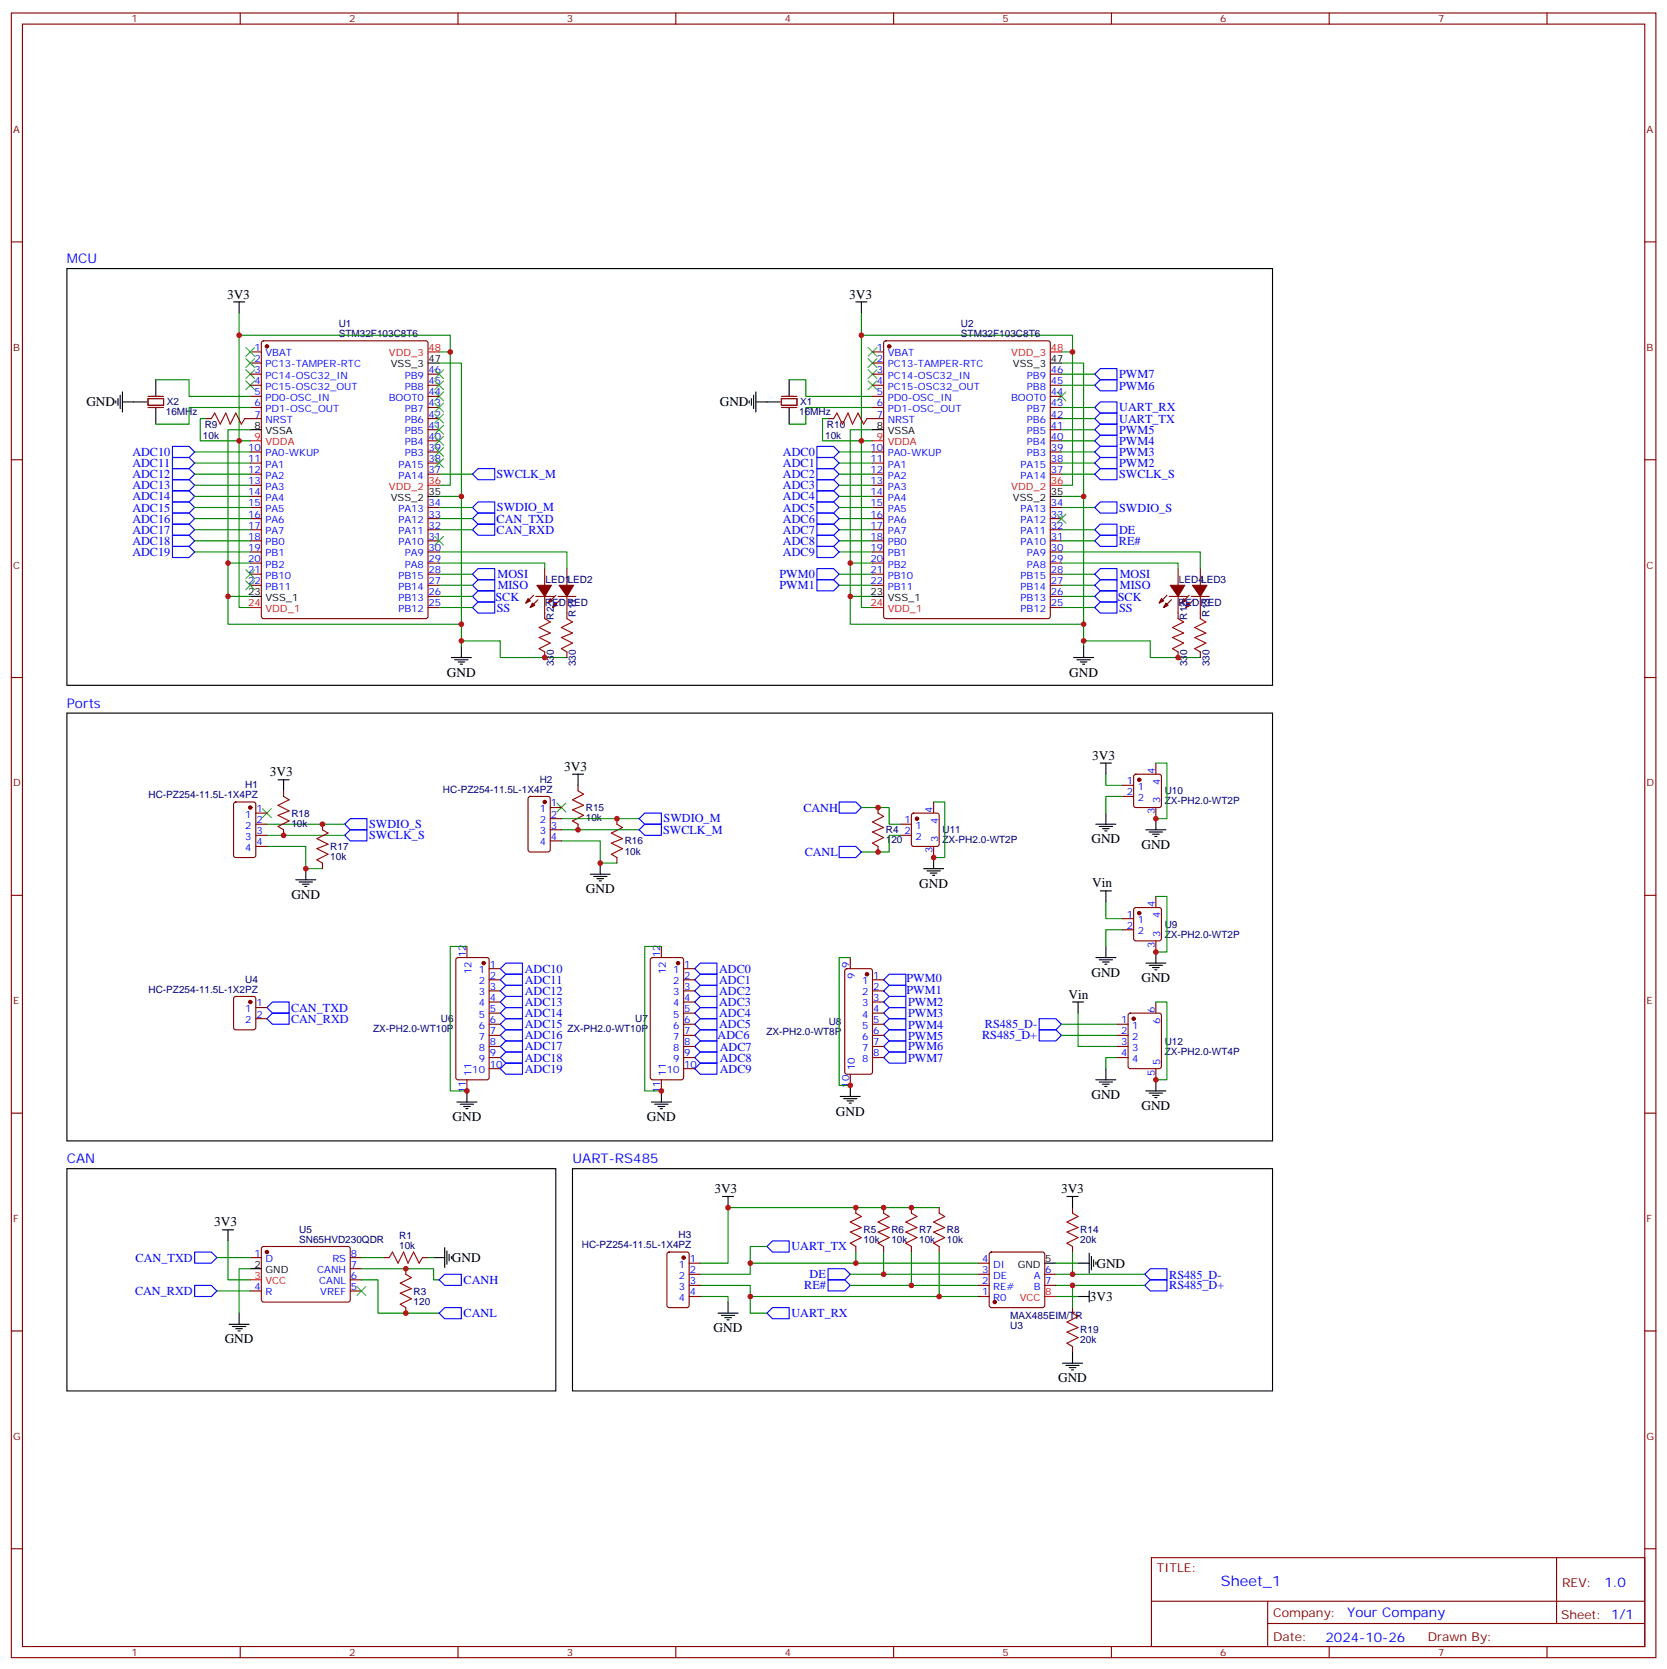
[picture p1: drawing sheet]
<svg xmlns="http://www.w3.org/2000/svg" width="529mm" height="530mm" viewBox="0 0 529 530" stroke-linecap="round" stroke-linejoin="round" font-family="sans-serif">
<g fill="none" stroke="#870000" stroke-width=".35">
<path d="M3.6 4.1h522.1v522.1h-522.1zM7.1 7.7h515.1v515h-515.1zM76.3 4.1v3.6M145.4 4.1v3.6M214.6 4.1v3.6M283.7 4.1v3.6M352.8 4.1v3.6M422 4.1v3.6M491.1 4.1v3.6M3.6 76.8h3.5M522.2 76.8h3.5M79.4 111.7h3.6"/>
<path d="M79.4 115.3h3.6M79.4 118.8h3.6M83.2 108.4l.5-.2h51.5l.6 .4 .1 87.1-.5 .6-51.7 .1-.7-.5v-87zM135.9 118.8h3.5M277 111.7h3.5M277 115.3h3.5M277 118.8h3.5M280.8 108.4l.4-.2h51.5l.7 .4v87.1l-.4 .6-51.8 .1-.6-.5-.1-87zM333.4 118.8h3.6M65.3 132.9h1.8M77.7 132.9h5.3M79.4 122.3h3.6"/>
<path d="M79.4 125.8h3.6M79.4 129.4h3.6M135.9 122.3h3.5M135.9 125.8h3.5M135.9 129.4h3.5M135.9 132.9h3.5M135.9 139.9h3.5M135.9 136.4h3.5M262.9 132.9h1.8M275.2 132.9h5.3M277 122.3h3.5M277 125.8h3.5"/>
<path d="M277 129.4h3.5M333.4 122.3h3.6M333.4 125.8h3.6M333.4 129.4h3.6M333.4 132.9h3.6M333.4 139.9h3.6M333.4 136.4h3.6M3.6 145.9h3.5M79.4 143.5h3.6M79.4 147h3.6M79.4 150.5h3.6M79.4 154.1h3.6"/>
<path d="M79.4 157.6h3.6M135.9 143.5h3.5M135.9 147h3.5M135.9 150.5h3.5M277 143.5h3.5M277 147h3.5M277 150.5h3.5M277 154.1h3.5M277 157.6h3.5M333.4 143.5h3.6M333.4 147h3.6M333.4 150.5h3.6"/>
<path d="M522.2 145.9h3.5M79.4 161.1h3.6M79.4 164.6h3.6M79.4 168.2h3.6M79.4 171.7h3.6M79.4 175.2h3.6M79.4 178.8h3.6M135.9 161.1h3.5M135.9 164.6h3.5M135.9 168.2h3.5M135.9 171.7h3.5M135.9 175.2h3.5"/>
<path d="M135.9 178.8h3.5M277 161.1h3.5M277 164.6h3.5M277 168.2h3.5M277 171.7h3.5M277 175.2h3.5M277 178.8h3.5M333.4 161.1h3.6M333.4 164.6h3.6M333.4 168.2h3.6M333.4 171.7h3.6M333.4 175.2h3.6"/>
<path d="M333.4 178.8h3.6M79.4 182.3h3.6M79.4 185.8h3.6M135.9 189.3h3.5M135.9 182.3h3.5M135.9 185.8h3.5M135.9 192.9h3.5M169.4 189l-2.5 2.5M170.1 189.3h5.7M170.8 190.4l-2.5 2.5M172.9 180.5v5.3M172.9 189.3v7.1"/>
<path d="M176.5 189l-2.5 2.5M177.2 189.3h5.6M177.9 190.4l-2.5 2.5M180 180.5v5.3M180 189.3v7.1M277 182.3h3.5M277 185.8h3.5M333.4 189.3h3.6M333.4 182.3h3.6M333.4 185.8h3.6M333.4 192.9h3.6M370.5 189l-2.5 2.5"/>
<path d="M371.2 189.3h5.6M371.9 190.4l-2.5 2.5M374 180.5v5.3M374 189.3v7.1M377.5 189l-2.4 2.5M378.2 189.3h5.7M379 190.4l-2.5 2.5M381.1 180.5v5.3M381.1 189.3v7.1M3.6 215.1h3.5M172.9 207v1.7M180 207v1.7"/>
<path d="M374 207v1.7M381.1 207v1.7M522.2 215.1h3.5M74.4 254.8l.5-.2h5.6l.7 .4v16.5l-.5 .7h-5.8l-.7-.4v-16.5zM81.2 258.1h3.5M90 251.1v1.7M167.9 253l.4-.2h5.7l.6 .5 .1 16.5-.5 .6-5.9 .1-.6-.5-.1-16.5zM174.7 256.4h3.5M174.7 259.9h3.5M183.5 249.3v1.8M195.9 259.9v1.8M278.8 256.4v1.7"/>
<path d="M289.6 258.3l.5-.2h7.4l.5 .2 .2 .5v9.2l-.3 .5-.4 .2h-7.4l-.5-.2-.3-.5v-9.2zM296.4 254.6v3.5M356.4 249.3h3.5M356.4 252.8h3.5M360.1 246l.5-.2h7.4l.5 .2 .2 .5v9.2l-.2 .5-.5 .2h-7.4l-.5-.3-.2-.4v-9.2zM367 242.3v3.5M367 256.4v3.5M81.2 261.7h3.5M81.2 265.2h3.5M81.2 268.7h3.5M90 263.4v1.8M102.4 261.7v1.7"/>
<path d="M102.4 274v1.8M174.7 263.4h3.5M174.7 266.9h3.5M183.5 261.7v1.7M195.9 272.2v1.8M278.8 268.7v1.8M285.8 261.7h3.5M285.8 265.2h3.5M296.4 268.7v3.5M3.6 284.2h3.5M356.4 291.6h3.5M356.4 295.2h3.5"/>
<path d="M360.1 288.3l.5-.2h7.4l.5 .2 .2 .5v9.2l-.2 .5-.5 .2h-7.4l-.5-.2-.2-.5v-9.2zM367 284.6v3.5M367 298.7v3.5M522.2 284.2h3.5M74.4 316.5l.5-.2h5.6l.7 .5v9.4l-.5 .7h-5.8l-.7-.4v-9.5zM81.2 319.9h3.5M144.9 304.2l.5-.2h9.2l.6 .4 .1 37.7-.5 .6-9.4 .1-.6-.5-.1-37.6zM148.2 300.5v3.5M155.3 318.1h3.5M155.3 314.6h3.5M155.3 311h3.5M155.3 307.5h3.5"/>
<path d="M206.7 304.2l.5-.2h9.1l.7 .4v37.7l-.4 .6-9.4 .1-.7-.5-.1-37.6zM210 300.5v3.5M217 318.1h3.6M217 314.6h3.6M217 311h3.6M217 307.5h3.6M268.4 307.7l.5-.2h7.4l.6 .4 .1 32.4-.5 .7h-7.6l-.7-.4v-32.4zM269.9 304v3.5M277 318.1h3.5M277 314.6h3.5M277 311h3.5M367 318.1v3.5"/>
<path d="M81.2 323.4h3.5M155.3 335.7h3.5M155.3 332.2h3.5M155.3 328.7h3.5M155.3 325.2h3.5M155.3 321.6h3.5M155.3 339.3h3.5M217 335.7h3.6M217 332.2h3.6M217 328.7h3.6M217 325.2h3.6M217 321.6h3.6"/>
<path d="M217 339.3h3.6M277 335.7h3.5M277 332.2h3.5M277 328.7h3.5M277 325.2h3.5M277 321.6h3.5M354.6 335.7h3.5M354.6 332.2h3.5M354.6 328.7h3.5M354.6 325.2h3.5M358.4 321.8l.4-.2h9.2l.7 .5v16.5l-.4 .6-9.5 .1-.6-.5-.1-16.5zM367 339.3v3.5"/>
<path d="M3.6 353.4h3.5M148.2 342.8v3.5M210 342.8v3.5M269.9 341v3.6M522.2 353.4h3.5M79.4 399.2h3.6M83.2 395.9l.5-.2 27.1 .1 .4 .6-.1 16.5-.6 .4h-27.1l-.4-.7v-16.2zM111.2 399.2h3.5M121.8 399.2h1.7M134.1 399.2h1.8M212 397.7l.4-.2h5.7l.6 .4 .1 16.5-.5 .7h-5.9l-.6-.4-.1-16.5zM271.7 383.4v1.7"/>
<path d="M271.7 395.7v1.8M280.5 383.4v1.7M280.5 395.7v1.8M289.3 383.4v1.7M289.3 395.7v1.8M298.2 383.4v1.7M298.2 395.7v1.8M314.3 397.7l.4-.2h16.3l.5 .2 .2 .5v16.2l-.3 .5-.4 .2h-16.3l-.5-.2-.2-.5v-16.2zM340.5 383.4v1.7M340.5 395.7v1.8M79.4 409.8h3.6M111.2 409.8h3.5"/>
<path d="M111.2 406.3h3.5M111.2 402.8h3.5M128.8 402.8v1.7M128.8 415.1v1.8M218.8 408.1h3.5M218.8 404.5h3.5M218.8 401h3.5M218.8 411.6h3.5M310.5 408.1h3.5M310.5 404.5h3.5M310.5 401h3.5M310.5 411.6h3.5"/>
<path d="M331.7 408.1h3.5M331.7 404.5h3.5M340.5 415.1v1.8M3.6 422.5h3.5M340.5 427.5v1.7M522.2 422.5h3.5M3.6 491.7h3.5M365.5 494.5h156.7v28.2h-156.7zM494.2 494.5v20.9M522.2 491.7h3.5M365.6 508.3h156.5M402.5 515.4h119.6"/>
<path d="M402.5 508.3v14.1M76.3 522.7v3.5M145.4 522.7v3.5M214.6 522.7v3.5M283.7 522.7v3.5M352.8 522.7v3.5M422 522.7v3.5M491.1 522.7v3.5"/>
</g>
<g fill="none" stroke="#000" stroke-width=".35">
<path d="M21.2 85.3h382.8v132.3h-382.8zM74.2 95.8h3.5M75.9 95.8v3.6M271.7 95.8h3.5M273.5 95.8v3.6M135.9 115.3h3.5M333.4 115.3h3.6M36.8 127.2v.8M37.5 126.5v2.2M38.2 125.5v4.2M38.9 127.6h7.7M38.9 124.4v6.4"/>
<path d="M49.5 120.5v5.3M49.5 129.4v5.3M79.4 136.4h3.6M237.8 127.2v.8M238.5 126.5v2.2M239.3 125.5v4.2M240 127.6h7.7M240 124.4v6.4M250.5 120.5v5.3M250.5 129.4v5.3M277 136.4h3.5M135.9 157.6h3.5"/>
<path d="M333.4 157.6h3.6M79.4 189.3h3.6M277 189.3h3.5M143.3 208.7h6.3M144.4 209.4h4.2M145.4 210.1h2.1M146.1 210.9h.7M146.5 205.2v3.5M340.9 208.7h6.3M341.9 209.4h4.2M343 210.1h2.1M343.7 210.9h.7"/>
<path d="M344 205.2v3.5M21.2 226.4h382.8v135.8h-382.8zM88.3 247.5h3.5M90 247.5v3.6M181.8 245.8h3.5M183.5 245.8v3.5M349.3 242.3h3.5M351.1 242.3v3.5M351.1 258.1v3.6M367 259.9v3.5M93.9 279.3h6.4M95 280h4.2"/>
<path d="M97.1 275.8v3.5M187.4 277.5h6.3M188.5 278.2h4.2M189.5 278.9h2.1M190.2 279.6h.7M190.6 274v3.5M293.2 275.8h6.4M294.3 276.5h4.2M295.3 277.2h2.2M296.1 277.9h.7M296.4 272.2v3.6M347.9 261.7h6.4"/>
<path d="M349 262.4h4.2M350 263.1h2.1M350.7 263.8h.7M363.8 263.4h6.3M364.8 264.1h4.3M365.9 264.8h2.1M366.6 265.5h.7M96 280.7h2.1M96.7 281.4h.7M349.3 282.8h3.5M351.1 282.8v3.5M340.5 318.1h3.5"/>
<path d="M342.3 318.1v3.5M347.9 304h6.4M349 304.7h4.2M350 305.4h2.1M350.7 306.1h.7M351.1 300.5v3.5M363.8 305.8h6.3M364.8 306.5h4.3M365.9 307.2h2.1M366.6 307.9h.7M367 302.2v3.6M351.1 339.3v3.5"/>
<path d="M145.1 349.8h6.3M146.1 350.6h4.3M147.2 351.3h2.1M147.9 352h.7M148.2 346.3v3.5M206.8 349.8h6.3M207.9 350.6h4.2M208.9 351.3h2.1M209.6 352h.7M210 346.3v3.5M266.8 348.1h6.3M267.8 348.8h4.3"/>
<path d="M268.9 349.5h2.1M269.6 350.2h.7M269.9 344.6v3.5M347.9 342.8h6.4M349 343.5h4.2M350 344.2h2.1M350.7 344.9h.7M363.8 346.3h6.3M364.8 347h4.3M365.9 347.7h2.1M366.6 348.4h.7M367 342.8v3.5"/>
<path d="M21.2 371h155.3v70.6h-155.3zM181.8 371h222.2v70.6h-222.2zM229.4 379.8h3.5M231.1 379.8v3.6M338.7 379.8h3.6M340.5 379.8v3.6M70.6 390.4h3.6M72.4 390.4v3.5M137.7 399.2h3.5M141.2 396.1v6.3M141.9 397.1v4.3M142.6 398.2v2.1"/>
<path d="M143.3 398.9v.7M345.8 397.8v6.4M346.5 398.9v4.2M347.2 399.9v2.2M75.9 416.9v3.5M79.4 402.8h3.6M228 416.9h6.3M229 417.6h4.3M230.1 418.3h2.1M230.8 419h.7M231.1 413.3v3.6M331.7 401h3.5"/>
<path d="M342.3 401h3.5M342.3 411.6h3.5M345.8 409.8v3.5M347.9 400.6v.8M72.7 420.4h6.4M73.8 421.1h4.2M74.9 421.8h2.1M75.6 422.5h.7M337.3 432.8h6.4M338.4 433.5h4.2M339.4 434.2h2.2M340.1 434.9h.8"/>
<path d="M340.5 429.2v3.6"/>
</g>
<path d="M47 126.5h4.9v2.2h-4.9zM47 129.4h4.9M47 125.8h4.9M248.1 126.5h4.9v2.2h-4.9zM248.1 129.4h4.9M248.1 125.8h4.9" fill="none" stroke="#871200" stroke-width=".35"/>
<g fill="#870000" stroke="#870000" stroke-width=".35">
<path d="M377.2 191.5l.7 .7-1.4 .7z"/>
<path d="M375.8 190l.7 .7-1.4 .8z"/>
<path d="M378.6 185.8h4.6l-2.1 3.5z"/>
<path d="M370.1 191.5l.7 .7-1.4 .7z"/>
<path d="M368.7 190l.7 .7-1.4 .8z"/>
<path d="M371.5 185.8h4.6l-2.1 3.5z"/>
<path d="M176.1 191.5l.7 .7-1.4 .7z"/>
<path d="M174.7 190l.7 .7-1.4 .8z"/>
<path d="M177.5 185.8h4.6l-2.1 3.5z"/>
<path d="M169.1 191.5l.7 .7-1.5 .7z"/>
<path d="M167.6 190l.7 .7-1.4 .8z"/>
<path d="M170.5 185.8h4.5l-2.1 3.5z"/>
<circle cx="84.7" cy="110" r=".53"/>
<circle cx="282.3" cy="110" r=".53"/>
<circle cx="84.7" cy="397.5" r=".53"/>
<circle cx="315.8" cy="413.3" r=".53"/>
<circle cx="79.4" cy="318.1" r=".53"/>
<circle cx="79.4" cy="256.4" r=".53"/>
<circle cx="172.9" cy="254.6" r=".53"/>
<circle cx="217" cy="399.2" r=".53"/>
<circle cx="153.5" cy="305.8" r=".53"/>
<circle cx="215.3" cy="305.8" r=".53"/>
<circle cx="275.2" cy="309.3" r=".53"/>
<circle cx="361.7" cy="289.9" r=".53"/>
<circle cx="361.7" cy="247.5" r=".53"/>
<circle cx="291.1" cy="259.9" r=".53"/>
<circle cx="359.9" cy="323.4" r=".53"/>
</g>
<g fill="none" stroke="#3c3" stroke-width=".35">
<path d="M78 117.4l2.9 2.8M78 110.3l2.9 2.8M78 113.8l2.9 2.9M80.9 117.4l-2.9 2.8M80.9 110.3l-2.9 2.8M80.9 113.8l-2.9 2.9M138 117.4l2.8 2.8M140.8 117.4l-2.8 2.8M275.6 117.4l2.8 2.8M275.6 113.8l2.8 2.9M275.6 110.3l2.8 2.8M278.4 117.4l-2.8 2.8"/>
<path d="M278.4 113.8l-2.8 2.9M278.4 110.3l-2.8 2.8M78 120.9l2.9 2.8M80.9 120.9l-2.9 2.8M138 124.4l2.8 2.8M138 128l2.8 2.8M138 131.5l2.8 2.8M138 135l2.8 2.8M138 138.5l2.8 2.9M138 120.9l2.8 2.8M140.8 124.4l-2.8 2.8M140.8 120.9l-2.8 2.8"/>
<path d="M140.8 128l-2.8 2.8M140.8 131.5l-2.8 2.8M140.8 135l-2.8 2.8M140.8 138.5l-2.8 2.9M275.6 120.9l2.8 2.8M278.4 120.9l-2.8 2.8M335.6 124.4l2.8 2.8M338.4 124.4l-2.8 2.8M138 142.1l2.8 2.8M138 145.6l2.8 2.8M140.8 142.1l-2.8 2.8M140.8 145.6l-2.8 2.8"/>
<path d="M138 170.3l2.8 2.8M140.8 170.3l-2.8 2.8M335.6 163.2l2.8 2.9M338.4 163.2l-2.8 2.9M78 180.9l2.9 2.8M78 184.4l2.9 2.8M80.9 184.4l-2.9 2.8M80.9 180.9l-2.9 2.8M83.3 256.7l2.8 2.8M86.1 256.7l-2.8 2.8M176.8 255l2.8 2.8M179.6 255l-2.8 2.8"/>
<path d="M113.3 408.4l2.8 2.8M116.1 408.4l-2.8 2.8"/>
</g>
<g fill="none" stroke="#00f" stroke-width=".35">
<path d="M347.6 118.8l1.7-1.8h5.3v3.5h-5.3zM347.6 139.9l1.7-1.7h5.3v3.5h-5.3zM347.6 136.4l1.7-1.7h5.3v3.5h-5.3zM347.6 132.9l1.7-1.8h5.3v3.6h-5.3zM347.6 129.4l1.7-1.8h5.3v3.5h-5.3zM347.6 122.3l1.7-1.8h5.3v3.6h-5.3zM54.8 159.3h5.2l1.8 1.8-1.8 1.8h-5.2zM54.8 155.8h5.2l1.8 1.8-1.8 1.7h-5.2zM54.8 152.3h5.2l1.8 1.8-1.8 1.7h-5.2zM54.8 145.2h5.2l1.8 1.8-1.8 1.8h-5.2zM54.8 148.8h5.2l1.8 1.7-1.8 1.8h-5.2zM54.8 141.7h5.2l1.8 1.8-1.8 1.7h-5.2z"/>
<path d="M150 150.5l1.8-1.7h5.3v3.5h-5.3zM259.4 141.7h5.3l1.7 1.8-1.7 1.7h-5.3zM259.4 145.2h5.3l1.7 1.8-1.7 1.8h-5.3zM259.4 148.8h5.3l1.7 1.7-1.7 1.8h-5.3zM259.4 152.3h5.3l1.7 1.8-1.7 1.7h-5.3zM259.4 155.8h5.3l1.7 1.8-1.7 1.7h-5.3zM259.4 159.3h5.3l1.7 1.8-1.7 1.8h-5.3zM347.6 150.5l1.7-1.7h5.3v3.5h-5.3zM347.6 147l1.7-1.8h5.3v3.6h-5.3zM347.6 143.5l1.7-1.8h5.3v3.5h-5.3zM54.8 173.5h5.2l1.8 1.7-1.8 1.8h-5.2zM54.8 169.9h5.2l1.8 1.8-1.8 1.8h-5.2z"/>
<path d="M54.8 166.4h5.2l1.8 1.8-1.8 1.7h-5.2zM54.8 162.9h5.2l1.8 1.7-1.8 1.8h-5.2zM150 161.1l1.8-1.8h5.3v3.6h-5.3zM150 168.2l1.8-1.8h5.3v3.5h-5.3zM151.8 162.9h5.3v3.5h-5.3l-1.8-1.8zM259.4 162.9h5.3l1.7 1.7-1.7 1.8h-5.3zM259.4 166.4h5.3l1.7 1.8-1.7 1.7h-5.3zM259.4 169.9h5.3l1.7 1.8-1.7 1.8h-5.3zM259.4 173.5h5.3l1.7 1.7-1.7 1.8h-5.3zM347.6 161.1l1.7-1.8h5.3v3.6h-5.3zM347.6 168.2l1.7-1.8h5.3v3.5h-5.3zM347.6 171.7l1.7-1.8h5.3v3.6h-5.3z"/>
<path d="M150 189.3l1.8-1.7h5.3v3.5h-5.3zM150 182.3l1.8-1.8h5.3v3.5h-5.3zM151.8 191.1h5.3v3.5h-5.3l-1.8-1.7zM151.8 184h5.3v3.6h-5.3l-1.8-1.8zM259.4 180.5h5.3l1.7 1.8-1.7 1.7h-5.3zM259.4 184h5.3l1.7 1.8-1.7 1.8h-5.3zM347.6 182.3l1.7-1.8h5.3v3.5h-5.3zM347.6 185.8l1.7-1.8h5.3v3.6h-5.3zM347.6 189.3l1.7-1.7h5.3v3.5h-5.3zM347.6 192.9l1.7-1.8h5.3v3.5h-5.3zM111.2 259.9h5.3v3.5h-5.3l-1.8-1.7zM202.9 259.9l1.8-1.8h5.3v3.6h-5.3z"/>
<path d="M266.4 254.6h5.3l1.8 1.8-1.8 1.7h-5.3zM111.2 263.4h5.3v3.5h-5.3l-1.8-1.7zM202.9 263.4l1.8-1.7h5.3v3.5h-5.3zM266.4 268.7h5.3l1.8 1.8-1.8 1.7h-5.3zM84.7 319.9l1.8-1.8h5.3v3.5h-5.3zM160.6 305.8h5.3v3.5h-5.3l-1.8-1.8zM160.6 312.8h5.3v3.5h-5.3l-1.8-1.7zM160.6 309.3h5.3v3.5h-5.3l-1.8-1.8zM160.6 316.3h5.3v3.6h-5.3l-1.8-1.8zM160.6 319.9h5.3v3.5h-5.3l-1.8-1.8zM220.6 314.6l1.7-1.8h5.3v3.5h-5.3zM222.3 305.8h5.3v3.5h-5.3l-1.7-1.8z"/>
<path d="M222.3 309.3h5.3v3.5h-5.3l-1.7-1.8zM222.3 316.3h5.3v3.6h-5.3l-1.7-1.8zM222.3 319.9h5.3v3.5h-5.3l-1.7-1.8zM280.5 318.1l1.8-1.8h5.3v3.6h-5.3zM282.3 309.3h5.3v3.5h-5.3l-1.8-1.8zM282.3 312.8h5.3v3.5h-5.3l-1.8-1.7zM84.7 323.4l1.8-1.8h5.3v3.6h-5.3zM158.8 325.2l1.8-1.8h5.3v3.5h-5.3zM158.8 332.2l1.8-1.8h5.3v3.6h-5.3zM160.6 326.9h5.3v3.5h-5.3l-1.8-1.7zM160.6 334h5.3v3.5h-5.3l-1.8-1.8zM160.6 337.5h5.3v3.5h-5.3l-1.8-1.7z"/>
<path d="M220.6 332.2l1.7-1.8h5.3v3.6h-5.3zM220.6 339.3l1.7-1.8h5.3v3.5h-5.3zM222.3 323.4h5.3v3.5h-5.3l-1.7-1.7zM222.3 326.9h5.3v3.5h-5.3l-1.7-1.7zM222.3 334h5.3v3.5h-5.3l-1.7-1.8zM280.5 321.6l1.8-1.7h5.3v3.5h-5.3zM280.5 325.2l1.8-1.8h5.3v3.5h-5.3zM280.5 328.7l1.8-1.8h5.3v3.5h-5.3zM280.5 332.2l1.8-1.8h5.3v3.6h-5.3zM280.5 335.7l1.8-1.7h5.3v3.5h-5.3zM329.9 326.9h5.3l1.8 1.8-1.8 1.7h-5.3zM329.9 323.4h5.3l1.8 1.8-1.8 1.7h-5.3z"/>
<path d="M61.8 397.5h5.3l1.8 1.7-1.8 1.8h-5.3zM243.5 395.7l1.8-1.8h5.2v3.6h-5.2zM61.8 408.1h5.3l1.8 1.7-1.8 1.8h-5.3zM139.4 406.3l1.8-1.8h5.3v3.6h-5.3zM139.4 416.9l1.8-1.8h5.3v3.5h-5.3zM243.5 416.9l1.8-1.8h5.2v3.5h-5.2zM262.9 402.8h5.3l1.7 1.7-1.7 1.8h-5.3zM262.9 406.3h5.3l1.7 1.8-1.7 1.7h-5.3zM363.4 408.1l1.8-1.8h5.3v3.5h-5.3zM363.4 404.5l1.8-1.7h5.3v3.5h-5.3z"/>
</g>
<g fill="none" stroke="#008700" stroke-width=".35">
<path d="M75.9 99.4v40.5h-12.3v-7h1.7M273.5 99.4v40.5h-12.4v-7h1.8M75.9 106.4h67v5.3h-3.5M139.4 115.3h7.1v42.3M142.9 111.7v42.4h-3.5M273.5 106.4h67v5.3h-3.5M337 115.3h7v42.3M337 118.8h10.6M340.5 111.7v42.4h-3.5M49.5 120.5h10.5v5.3h19.4M79.4 139.9h-3.5v53h3.5M79.4 136.4h-7v52.9h7"/>
<path d="M79.4 129.4h-19.4v5.3h-10.5M250.5 120.5h5.3v5.3h21.2M277 129.4h-21.2v5.3h-5.3M277 136.4h-7.1v52.9h7.1M277 139.9h-3.5v53h3.5M337 139.9h10.6M337 136.4h10.6M337 129.4h10.6M337 132.9h10.6M337 122.3h10.6M61.8 150.5h17.6M61.8 143.5h17.6"/>
<path d="M61.8 147h17.6M61.8 154.1h17.6M61.8 157.6h17.6M139.4 157.6h7.1v47.6M139.4 150.5h10.6M266.4 150.5h10.6M266.4 143.5h10.6M266.4 147h10.6M266.4 154.1h10.6M266.4 157.6h10.6M337 157.6h7v47.6M337 150.5h10.6"/>
<path d="M337 143.5h10.6M337 147h10.6M61.8 161.1h17.6M61.8 164.6h17.6M61.8 168.2h17.6M61.8 171.7h17.6M61.8 175.2h17.6M72.4 178.8h7M139.4 175.2h40.6v5.3M139.4 178.8h33.5v1.7M139.4 161.1h10.6M139.4 164.6h10.6"/>
<path d="M139.4 168.2h10.6M266.4 161.1h10.6M266.4 164.6h10.6M266.4 168.2h10.6M266.4 171.7h10.6M266.4 175.2h10.6M269.9 178.8h7.1M337 175.2h44.1v5.3M337 178.8h37v1.7M337 161.1h10.6M337 168.2h10.6M337 171.7h10.6"/>
<path d="M72.4 189.3v8.9h74.1M139.4 182.3h10.6M139.4 185.8h10.6M139.4 189.3h10.6M139.4 192.9h10.6M266.4 182.3h10.6M266.4 185.8h10.6M269.9 189.3v8.9h74.1M337 182.3h10.6M337 185.8h10.6M337 189.3h10.6M337 192.9h10.6"/>
<path d="M146.5 203.4h12.3v5.3h21.2M344 203.4h21.2v5.3h15.9M178.2 259.9h24.7M273.5 256.4h8.8v5.3h3.5M296.4 254.6h3.5v17.6h-3.5M351.1 245.8v3.5h5.3M356.4 252.8h-5.3v5.3M367 242.3h3.5v17.6h-3.5M84.7 268.7h12.4v7.1h5.3M84.7 261.7h24.7M84.7 265.2h24.7M178.2 266.9h12.4v7.1h5.3"/>
<path d="M178.2 263.4h24.7M285.8 265.2h-3.5v5.3h-8.8M351.1 286.3v5.3h5.3M356.4 295.2h-5.3v5.3M367 284.6h3.5v17.6h-3.5M148.2 300.5h-5.3v45.8h5.3M210 300.5h-5.3v45.8h5.3M269.9 304h-3.5v40.6h3.5M367 318.1h3.5v24.7h-3.5M337 328.7h17.6M337 325.2h17.6M342.3 321.6v10.6h12.3"/>
<path d="M354.6 335.7h-3.5v3.6M68.9 399.2h10.5M72.4 393.9v12.4h7M114.7 399.2h7.1M135.9 399.2h1.8M243.5 395.7h-5.3v5.3M271.7 397.5v3.5M280.5 397.5v7M289.3 397.5v10.6M298.2 383.4h-67.1v17.6h-8.8M298.2 397.5v14.1M340.5 397.5v7h-5.3"/>
<path d="M68.9 409.8h10.5M79.4 402.8h-3.5v14.1M114.7 402.8h23v3.5h1.7M114.7 406.3h5.3v10.6h19.4M222.3 411.6h8.8v1.7M222.3 408.1h15.9v3.5h72.3M238.2 411.6v5.3h5.3M269.9 404.5h40.6M269.9 408.1h40.6M310.5 401h-72.3v3.5h-15.9M335.2 408.1h5.3v7M335.2 411.6h7.1"/>
<path d="M335.2 401h7.1M340.5 404.5h22.9M340.5 408.1h22.9"/>
</g>
<g fill="none" stroke="#a10000" stroke-width=".35">
<path d="M67.1 132.9l1.1-1.8 1.7 3.6 1.8-3.6 1.4 3.6 1.8-3.6 1.7 3.6 1.1-1.8M264.7 132.9l1-1.8 1.8 3.6 1.7-3.6 1.5 3.6 1.7-3.6 1.8 3.6 1-1.8M172.9 196.4l1.8 1-3.5 1.8 3.5 1.8-3.5 1.4 3.5 1.8-3.5 1.7 1.7 1.1M180 196.4l1.8 1-3.6 1.8 3.6 1.8-3.6 1.4 3.6 1.8-3.6 1.7 1.8 1.1M374 196.4l1.8 1-3.5 1.8 3.5 1.8-3.5 1.4 3.5 1.8-3.5 1.7 1.7 1.1M381.1 196.4l1.7 1-3.5 1.8 3.5 1.8-3.5 1.4 3.5 1.8-3.5 1.7 1.8 1.1M90 252.8l1.8 1.1-3.5 1.8 3.5 1.7-3.5 1.4 3.5 1.8-3.5 1.8 1.7 1M183.5 251.1l1.8 1-3.5 1.8 3.5 1.8-3.5 1.4 3.5 1.7-3.5 1.8 1.7 1.1M278.8 258.1l1.7 1.1-3.5 1.7 3.5 1.8-3.5 1.4 3.5 1.8-3.5 1.8 1.8 1M102.4 263.4l1.7 1.1-3.5 1.7 3.5 1.8-3.5 1.4 3.5 1.8-3.5 1.7 1.8 1.1M195.9 261.7l1.7 1-3.5 1.8 3.5 1.7-3.5 1.5 3.5 1.7-3.5 1.8 1.8 1M123.5 399.2l1.1-1.7 1.8 3.5 1.7-3.5 1.4 3.5 1.8-3.5 1.8 3.5 1-1.8"/>
<path d="M271.7 385.1l1.8 1.1-3.6 1.7 3.6 1.8-3.6 1.4 3.6 1.8-3.6 1.8 1.8 1M280.5 385.1l1.8 1.1-3.5 1.7 3.5 1.8-3.5 1.4 3.5 1.8-3.5 1.8 1.7 1M289.3 385.1l1.8 1.1-3.5 1.7 3.5 1.8-3.5 1.4 3.5 1.8-3.5 1.8 1.7 1M298.2 385.1l1.7 1.1-3.5 1.7 3.5 1.8-3.5 1.4 3.5 1.8-3.5 1.8 1.8 1M340.5 385.1l1.8 1.1-3.6 1.7 3.6 1.8-3.6 1.4 3.6 1.8-3.6 1.8 1.8 1M128.8 404.5l1.8 1.1-3.5 1.8 3.5 1.7-3.5 1.4 3.5 1.8-3.5 1.8 1.7 1M340.5 416.9l1.8 1-3.6 1.8 3.6 1.8-3.6 1.4 3.6 1.7-3.6 1.8 1.8 1.1"/>
</g>
<path d="M135.9 111.7h3.5M333.4 111.7h3.6M79.4 139.9h3.6M277 139.9h3.5M135.9 154.1h3.5M333.4 154.1h3.6M79.4 192.9h3.6M277 192.9h3.5M79.4 406.3h3.6M331.7 411.6h3.5" fill="none" stroke="#f00" stroke-width=".35"/>
<g fill="#c00">
<circle cx="190.6" cy="274" r=".88"/>
<circle cx="90" cy="265.2" r=".88"/>
<circle cx="102.4" cy="261.7" r=".88"/>
<circle cx="195.9" cy="259.9" r=".88"/>
<circle cx="183.5" cy="263.4" r=".88"/>
<circle cx="374" cy="208.7" r=".88"/>
<circle cx="344" cy="203.4" r=".88"/>
<circle cx="172.9" cy="208.7" r=".88"/>
<circle cx="146.5" cy="203.4" r=".88"/>
<circle cx="75.9" cy="139.9" r=".88"/>
<circle cx="75.9" cy="106.4" r=".88"/>
<circle cx="142.9" cy="111.7" r=".88"/>
<circle cx="146.5" cy="157.6" r=".88"/>
<circle cx="146.5" cy="198.2" r=".88"/>
<circle cx="72.4" cy="189.3" r=".88"/>
<circle cx="72.4" cy="178.8" r=".88"/>
<circle cx="269.9" cy="178.8" r=".88"/>
<circle cx="269.9" cy="189.3" r=".88"/>
<circle cx="344" cy="198.2" r=".88"/>
<circle cx="344" cy="157.6" r=".88"/>
<circle cx="340.5" cy="111.7" r=".88"/>
<circle cx="273.5" cy="106.4" r=".88"/>
<circle cx="273.5" cy="139.9" r=".88"/>
<circle cx="128.8" cy="402.8" r=".88"/>
<circle cx="128.8" cy="416.9" r=".88"/>
<circle cx="97.1" cy="275.8" r=".88"/>
<circle cx="238.2" cy="411.6" r=".88"/>
<circle cx="238.2" cy="401" r=".88"/>
<circle cx="298.2" cy="411.6" r=".88"/>
<circle cx="289.3" cy="408.1" r=".88"/>
<circle cx="280.5" cy="404.5" r=".88"/>
<circle cx="271.7" cy="401" r=".88"/>
<circle cx="271.7" cy="383.4" r=".88"/>
<circle cx="280.5" cy="383.4" r=".88"/>
<circle cx="289.3" cy="383.4" r=".88"/>
<circle cx="231.1" cy="383.4" r=".88"/>
<circle cx="148.2" cy="346.3" r=".88"/>
<circle cx="210" cy="346.3" r=".88"/>
<circle cx="269.9" cy="344.6" r=".88"/>
<circle cx="367" cy="302.2" r=".88"/>
<circle cx="367" cy="259.9" r=".88"/>
<circle cx="278.8" cy="256.4" r=".88"/>
<circle cx="278.8" cy="270.5" r=".88"/>
<circle cx="296.4" cy="272.2" r=".88"/>
<circle cx="367" cy="342.8" r=".88"/>
<circle cx="340.5" cy="408.1" r=".88"/>
<circle cx="340.5" cy="404.5" r=".88"/>
</g>
<text font-size="4.6" fill="#00f" x="387.6" y="503.5">Sheet_1</text>
<g font-size="4.2" fill="#00f">
<text x="21.2" y="83.5">MCU</text>
<text x="21.2" y="224.6">Ports</text>
<text x="21.2" y="369.3">CAN</text>
<text x="181.8" y="369.3">UART-RS485</text>
<text x="509.3" y="503.7">1.0</text>
<text x="427.7" y="513.3">Your Company</text>
<text x="420.8" y="521.1">2024-10-26</text>
</g>
<g font-size="4.2">
<text x="72.1" y="94.8">3V3</text>
<text x="269.6" y="94.8">3V3</text>
<text x="27.4" y="129">GND</text>
<text x="228.5" y="129">GND</text>
<text x="141.9" y="214.8">GND</text>
<text x="339.4" y="214.8">GND</text>
<text x="179.2" y="244.7">3V3</text>
<text x="346.7" y="241.2">3V3</text>
<text x="85.7" y="246.5">3V3</text>
<text x="346.5" y="267.7">GND</text>
<text x="362.4" y="269.5">GND</text>
<text x="291.8" y="281.8">GND</text>
<text x="346.7" y="281.7">Vin</text>
<text x="92.5" y="285.4">GND</text>
<text x="186" y="283.6">GND</text>
<text x="346.5" y="310.1">GND</text>
<text x="362.4" y="311.8">GND</text>
<text x="339.2" y="317">Vin</text>
<text x="346.5" y="348.8">GND</text>
<text x="362.4" y="352.4">GND</text>
<text x="143.7" y="355.9">GND</text>
<text x="205.4" y="355.9">GND</text>
<text x="265.4" y="354.2">GND</text>
<text x="226.8" y="378.7">3V3</text>
<text x="336.9" y="378.7">3V3</text>
<text x="68" y="389.3">3V3</text>
<text x="143.5" y="400.6">GND</text>
<text x="348.1" y="402.4">GND</text>
<text x="346" y="413">3V3</text>
<text x="226.6" y="423">GND</text>
<text x="71.3" y="426.4">GND</text>
<text x="335.9" y="438.8">GND</text>
</g>
<g font-size="3.9" fill="#00f">
<text x="355.3" y="123.7">PWM6</text>
<text x="355.3" y="120.1">PWM7</text>
<text x="355.3" y="130.6">UART_RX</text>
<text x="355.3" y="137.7">PWM5</text>
<text x="355.3" y="134.1">UART_TX</text>
<text x="355.3" y="141.3">PWM4</text>
<text x="42" y="148.3">ADC11</text>
<text x="42" y="144.7">ADC10</text>
<text x="248.6" y="144.7">ADC0</text>
<text x="248.6" y="148.3">ADC1</text>
<text x="355.3" y="148.3">PWM2</text>
<text x="355.3" y="144.8">PWM3</text>
<text x="42" y="155.3">ADC13</text>
<text x="42" y="151.8">ADC12</text>
<text x="157.6" y="151.8">SWCLK_M</text>
<text x="248.6" y="151.8">ADC2</text>
<text x="248.6" y="155.3">ADC3</text>
<text x="355.3" y="151.8">SWCLK_S</text>
<text x="42" y="158.9">ADC14</text>
<text x="248.6" y="158.9">ADC4</text>
<text x="42" y="165.9">ADC16</text>
<text x="42" y="162.4">ADC15</text>
<text x="157.7" y="165.9">CAN_TXD</text>
<text x="157.8" y="162.3">SWDIO_M</text>
<text x="248.6" y="162.4">ADC5</text>
<text x="248.6" y="165.9">ADC6</text>
<text x="355.3" y="162.4">SWDIO_S</text>
<text x="42" y="173">ADC18</text>
<text x="42" y="169.4">ADC17</text>
<text x="157.7" y="169.5">CAN_RXD</text>
<text x="248.6" y="169.4">ADC7</text>
<text x="248.6" y="173">ADC8</text>
<text x="355.2" y="172.9">RE#</text>
<text x="355.3" y="169.4">DE</text>
<text x="42" y="176.5">ADC19</text>
<text x="248.6" y="176.5">ADC9</text>
<text x="158" y="183.6">MOSI</text>
<text x="247.5" y="183.5">PWM0</text>
<text x="355.5" y="183.6">MOSI</text>
<text x="157.3" y="190.6">SCK</text>
<text x="158" y="187.1">MISO</text>
<text x="247.5" y="187.1">PWM1</text>
<text x="354.9" y="190.6">SCK</text>
<text x="355.6" y="187.1">MISO</text>
<text x="157.7" y="194.2">SS</text>
<text x="355.3" y="194.2">SS</text>
<text x="255" y="257.6">CANH</text>
<text x="117.2" y="262.9">SWDIO_S</text>
<text x="210.7" y="261.1">SWDIO_M</text>
<text x="117.2" y="266.4">SWCLK_S</text>
<text x="210.5" y="264.7">SWCLK_M</text>
<text x="255.5" y="271.7">CANL</text>
<text x="166.6" y="308.8">ADC10</text>
<text x="228.3" y="308.8">ADC0</text>
<text x="287.8" y="311.9">PWM0</text>
<text x="166.6" y="315.8">ADC12</text>
<text x="166.6" y="312.3">ADC11</text>
<text x="228.3" y="312.3">ADC1</text>
<text x="228.3" y="315.8">ADC2</text>
<text x="287.8" y="315.4">PWM1</text>
<text x="92.4" y="321.2">CAN_TXD</text>
<text x="166.6" y="319.4">ADC13</text>
<text x="166.6" y="322.9">ADC14</text>
<text x="228.3" y="319.4">ADC3</text>
<text x="228.3" y="322.9">ADC4</text>
<text x="288.3" y="319.5">PWM2</text>
<text x="288.3" y="323">PWM3</text>
<text x="92.4" y="324.7">CAN_RXD</text>
<text x="166.6" y="326.4">ADC15</text>
<text x="166.6" y="330">ADC16</text>
<text x="227.8" y="329.9">ADC6</text>
<text x="228.3" y="326.4">ADC5</text>
<text x="288.3" y="326.5">PWM4</text>
<text x="311.8" y="329.9">RS485_D+</text>
<text x="312.7" y="326.4">RS485_D-</text>
<text x="166.6" y="333.5">ADC17</text>
<text x="228.5" y="333.5">ADC7</text>
<text x="288.3" y="330">PWM5</text>
<text x="288.3" y="333.5">PWM6</text>
<text x="166.6" y="337">ADC18</text>
<text x="166.6" y="340.5">ADC19</text>
<text x="228.5" y="337">ADC8</text>
<text x="228.5" y="340.6">ADC9</text>
<text x="288.3" y="337">PWM7</text>
<text x="43.1" y="400.5">CAN_TXD</text>
<text x="251.3" y="397">UART_TX</text>
<text x="147.2" y="407.5">CANH</text>
<text x="257" y="405.8">DE</text>
<text x="371.2" y="405.9">RS485_D-</text>
<text x="42.9" y="411.1">CAN_RXD</text>
<text x="255.3" y="409.3">RE#</text>
<text x="371.2" y="409.3">RS485_D+</text>
<text x="147.2" y="418.1">CANL</text>
<text x="251.3" y="418.1">UART_RX</text>
</g>
<g font-size="3.9" fill="#800">
<text x="367.3" y="499.1">TITLE:</text>
<text x="495.9" y="503.7">REV:</text>
<text x="404.2" y="513.3">Company:</text>
<text x="495.6" y="513.9">Sheet: 1/1</text>
<text x="404.2" y="520.9">Date:</text>
<text x="453.3" y="521">Drawn By:</text>
</g>
<g font-size="3.2" fill="#800">
<text x="41.7" y="7.1">1</text>
<text x="110.8" y="7.1">2</text>
<text x="180" y="7.1">3</text>
<text x="249.1" y="7.1">4</text>
<text x="318.3" y="7.1">5</text>
<text x="387.4" y="7.1">6</text>
<text x="456.6" y="7.1">7</text>
<text x="4.1" y="42.2">A</text>
<text x="522.7" y="42.2">A</text>
<text x="4.1" y="111.4">B</text>
<text x="522.7" y="111.4">B</text>
<text x="4.1" y="180.5">C</text>
<text x="522.7" y="180.5">C</text>
<text x="4.1" y="249.7">D</text>
<text x="522.7" y="249.7">D</text>
<text x="4.1" y="318.8">E</text>
<text x="522.7" y="318.8">E</text>
<text x="4.1" y="387.9">F</text>
<text x="522.7" y="387.9">F</text>
<text x="4.1" y="457.1">G</text>
<text x="522.7" y="457.1">G</text>
<text x="41.7" y="525.7">1</text>
<text x="110.8" y="525.7">2</text>
<text x="180" y="525.7">3</text>
<text x="249.1" y="525.7">4</text>
<text x="318.3" y="525.7">5</text>
<text x="387.4" y="525.7">6</text>
<text x="456.6" y="525.7">7</text>
</g>
<g font-size="3.2" fill="#000080">
<text x="107.5" y="107">STM32F103C8T6</text>
<text x="107.5" y="103.9">U1</text>
<text x="305.1" y="107">STM32F103C8T6</text>
<text x="305.1" y="103.9">U2</text>
<text x="52.6" y="131.8">16MHz</text>
<text x="53" y="128.7">X2</text>
<text x="253.7" y="131.8">16MHz</text>
<text x="254.1" y="128.7">X1</text>
<text x="65" y="135.8">R9</text>
<text x="262.5" y="135.8">R10</text>
<text x="64.4" y="139.3">10k</text>
<text x="262" y="139.3">10k</text>
<text x="173.2" y="185.2">LED1LED2</text>
<text x="374.3" y="185.2">LED4LED3</text>
<text x="173" y="192.3">RED</text>
<text x="175.8" y="196.7" transform="rotate(-90 175.8 196.7)">R2</text>
<text x="180" y="192.3">RED</text>
<text x="182.9" y="195.8" transform="rotate(-90 182.9 195.8)">R11</text>
<text x="374.1" y="192.3">RED</text>
<text x="376.9" y="196.7" transform="rotate(-90 376.9 196.7)">R12</text>
<text x="381.1" y="192.3">RED</text>
<text x="383.9" y="195.8" transform="rotate(-90 383.9 195.8)">R13</text>
<text x="175.8" y="211.5" transform="rotate(-90 175.8 211.5)">330</text>
<text x="182.9" y="211.5" transform="rotate(-90 182.9 211.5)">330</text>
<text x="376.9" y="211.5" transform="rotate(-90 376.9 211.5)">330</text>
<text x="383.9" y="211.5" transform="rotate(-90 383.9 211.5)">330</text>
<text x="77.8" y="250.2">H1</text>
<text x="140.6" y="251.7">HC-PZ254-11.5L-1X4PZ</text>
<text x="171.3" y="248.5">H2</text>
<text x="47.1" y="253.4">HC-PZ254-11.5L-1X4PZ</text>
<text x="186" y="257.5">R15</text>
<text x="369.8" y="255.3">ZX-PH2.0-WT2P</text>
<text x="369.8" y="252.1">U10</text>
<text x="92.5" y="262.5">10k</text>
<text x="92.5" y="259.2">R18</text>
<text x="186" y="260.7">10k</text>
<text x="104.8" y="269.8">R17</text>
<text x="198.3" y="268.1">R16</text>
<text x="281.2" y="267.7">120</text>
<text x="281.2" y="264.6">R4</text>
<text x="299.2" y="267.7">ZX-PH2.0-WT2P</text>
<text x="299.2" y="264.5">U11</text>
<text x="104.8" y="273">10k</text>
<text x="198.3" y="271.3">10k</text>
<text x="369.8" y="297.6">ZX-PH2.0-WT2P</text>
<text x="369.8" y="294.5">U9</text>
<text x="77.8" y="312">U4</text>
<text x="47.1" y="315.2">HC-PZ254-11.5L-1X2PZ</text>
<text x="118.4" y="327.8">ZX-PH2.0-WT10P</text>
<text x="139.9" y="324.5">U6</text>
<text x="180.2" y="327.8">ZX-PH2.0-WT10P</text>
<text x="201.7" y="324.5">U7</text>
<text x="243.4" y="328.6">ZX-PH2.0-WT8P</text>
<text x="263.1" y="325.5">U8</text>
<text x="369.8" y="334.8">ZX-PH2.0-WT4P</text>
<text x="369.8" y="331.6">U12</text>
<text x="95" y="394.6">SN65HVD230QDR</text>
<text x="95" y="391.3">U5</text>
<text x="126.7" y="393.2">R1</text>
<text x="215.4" y="393.1">H3</text>
<text x="274.2" y="394.7">10k</text>
<text x="274.2" y="391.6">R5</text>
<text x="283" y="394.7">10k</text>
<text x="283" y="391.6">R6</text>
<text x="291.8" y="394.7">10k</text>
<text x="291.8" y="391.6">R7</text>
<text x="300.6" y="394.7">10k</text>
<text x="300.6" y="391.6">R8</text>
<text x="343" y="394.7">20k</text>
<text x="343" y="391.6">R14</text>
<text x="126.7" y="396.4">10k</text>
<text x="184.7" y="396.3">HC-PZ254-11.5L-1X4PZ</text>
<text x="131.3" y="411">R3</text>
<text x="131.3" y="414.1">120</text>
<text x="320.8" y="418.6">MAX485EIM/TR</text>
<text x="320.8" y="421.9">U3</text>
<text x="343" y="423.3">R19</text>
<text x="343" y="426.5">20k</text>
</g>
<g font-size="3.2" fill="#00f">
<text x="80.8" y="111.4">1</text>
<text x="84.3" y="113.1">VBAT</text>
<text x="278.3" y="111.4">1</text>
<text x="281.8" y="113.1">VBAT</text>
<text x="80.8" y="114.9">2</text>
<text x="80.8" y="118.4">3</text>
<text x="84.3" y="116.7">PC13-TAMPER-RTC</text>
<text x="136.1" y="118.4">46</text>
<text x="278.3" y="114.9">2</text>
<text x="278.3" y="118.4">3</text>
<text x="281.8" y="116.7">PC13-TAMPER-RTC</text>
<text x="333.6" y="118.4">46</text>
<text x="80.8" y="122">4</text>
<text x="80.8" y="125.5">5</text>
<text x="84.3" y="120.2">PC14-OSC32_IN</text>
<text x="84.3" y="123.7">PC15-OSC32_OUT</text>
<text x="128.5" y="123.7">PB8</text>
<text x="128.5" y="120.2">PB9</text>
<text x="136.1" y="125.5">44</text>
<text x="136.1" y="122">45</text>
<text x="278.3" y="122">4</text>
<text x="278.3" y="125.5">5</text>
<text x="281.8" y="120.2">PC14-OSC32_IN</text>
<text x="281.8" y="123.7">PC15-OSC32_OUT</text>
<text x="326" y="123.7">PB8</text>
<text x="326" y="120.2">PB9</text>
<text x="333.6" y="125.5">44</text>
<text x="333.6" y="122">45</text>
<text x="80.8" y="129">6</text>
<text x="84.3" y="127.2">PD0-OSC_IN</text>
<text x="84.3" y="130.8">PD1-OSC_OUT</text>
<text x="123.4" y="127.2">BOOT0</text>
<text x="128.5" y="130.8">PB7</text>
<text x="136.1" y="129">43</text>
<text x="278.3" y="129">6</text>
<text x="281.8" y="127.2">PD0-OSC_IN</text>
<text x="281.8" y="130.8">PD1-OSC_OUT</text>
<text x="321" y="127.2">BOOT0</text>
<text x="326" y="130.8">PB7</text>
<text x="333.6" y="129">43</text>
<text x="80.8" y="132.5">7</text>
<text x="84.3" y="134.3">NRST</text>
<text x="128.5" y="137.8">PB5</text>
<text x="128.5" y="134.3">PB6</text>
<text x="136.1" y="136.1">41</text>
<text x="136.1" y="132.5">42</text>
<text x="278.3" y="132.5">7</text>
<text x="281.8" y="134.3">NRST</text>
<text x="326" y="137.8">PB5</text>
<text x="326" y="134.3">PB6</text>
<text x="333.6" y="136.1">41</text>
<text x="333.6" y="132.5">42</text>
<text x="78.8" y="143.1">10</text>
<text x="128.5" y="141.4">PB4</text>
<text x="136.1" y="143.1">39</text>
<text x="136.1" y="139.6">40</text>
<text x="276.3" y="143.1">10</text>
<text x="326" y="141.4">PB4</text>
<text x="333.6" y="143.1">39</text>
<text x="333.6" y="139.6">40</text>
<text x="78.8" y="146.6">11</text>
<text x="84.3" y="144.9">PA0-WKUP</text>
<text x="84.3" y="148.4">PA1</text>
<text x="126.5" y="148.4">PA15</text>
<text x="128.5" y="144.9">PB3</text>
<text x="136.1" y="146.6">38</text>
<text x="276.3" y="146.6">11</text>
<text x="281.8" y="144.9">PA0-WKUP</text>
<text x="281.8" y="148.4">PA1</text>
<text x="324" y="148.4">PA15</text>
<text x="326" y="144.9">PB3</text>
<text x="333.6" y="146.6">38</text>
<text x="78.8" y="150.2">12</text>
<text x="78.8" y="153.7">13</text>
<text x="84.3" y="151.9">PA2</text>
<text x="84.3" y="155.5">PA3</text>
<text x="126.5" y="151.9">PA14</text>
<text x="136.1" y="150.2">37</text>
<text x="276.3" y="150.2">12</text>
<text x="276.3" y="153.7">13</text>
<text x="281.8" y="151.9">PA2</text>
<text x="281.8" y="155.5">PA3</text>
<text x="324" y="151.9">PA14</text>
<text x="333.6" y="150.2">37</text>
<text x="78.8" y="157.2">14</text>
<text x="78.8" y="160.8">15</text>
<text x="84.3" y="159">PA4</text>
<text x="136.1" y="160.8">34</text>
<text x="276.3" y="157.2">14</text>
<text x="276.3" y="160.8">15</text>
<text x="281.8" y="159">PA4</text>
<text x="333.6" y="160.8">34</text>
<text x="78.8" y="164.3">16</text>
<text x="78.8" y="167.8">17</text>
<text x="84.3" y="162.5">PA5</text>
<text x="84.3" y="166.1">PA6</text>
<text x="126.5" y="166.1">PA12</text>
<text x="126.5" y="162.5">PA13</text>
<text x="136.1" y="167.8">32</text>
<text x="136.1" y="164.3">33</text>
<text x="276.3" y="164.3">16</text>
<text x="276.3" y="167.8">17</text>
<text x="281.8" y="162.5">PA5</text>
<text x="281.8" y="166.1">PA6</text>
<text x="324" y="166.1">PA12</text>
<text x="324" y="162.5">PA13</text>
<text x="333.6" y="167.8">32</text>
<text x="333.6" y="164.3">33</text>
<text x="78.8" y="171.3">18</text>
<text x="84.3" y="169.6">PA7</text>
<text x="84.3" y="173.1">PB0</text>
<text x="126.5" y="173.1">PA10</text>
<text x="126.5" y="169.6">PA11</text>
<text x="136.1" y="171.3">31</text>
<text x="276.3" y="171.3">18</text>
<text x="281.8" y="169.6">PA7</text>
<text x="281.8" y="173.1">PB0</text>
<text x="324" y="173.1">PA10</text>
<text x="324" y="169.6">PA11</text>
<text x="333.6" y="171.3">31</text>
<text x="78.8" y="174.9">19</text>
<text x="78.8" y="178.4">20</text>
<text x="84.3" y="176.6">PB1</text>
<text x="128.5" y="176.6">PA9</text>
<text x="136.1" y="178.4">29</text>
<text x="136.1" y="174.9">30</text>
<text x="276.3" y="174.9">19</text>
<text x="276.3" y="178.4">20</text>
<text x="281.8" y="176.6">PB1</text>
<text x="326" y="176.6">PA9</text>
<text x="333.6" y="178.4">29</text>
<text x="333.6" y="174.9">30</text>
<text x="78.8" y="181.9">21</text>
<text x="78.8" y="185.5">22</text>
<text x="84.3" y="180.2">PB2</text>
<text x="84.3" y="183.7">PB10</text>
<text x="126.5" y="183.7">PB15</text>
<text x="128.5" y="180.2">PA8</text>
<text x="136.1" y="185.5">27</text>
<text x="136.1" y="181.9">28</text>
<text x="276.3" y="181.9">21</text>
<text x="276.3" y="185.5">22</text>
<text x="281.8" y="180.2">PB2</text>
<text x="281.8" y="183.7">PB10</text>
<text x="324" y="183.7">PB15</text>
<text x="326" y="180.2">PA8</text>
<text x="333.6" y="185.5">27</text>
<text x="333.6" y="181.9">28</text>
<text x="84.3" y="187.2">PB11</text>
<text x="126.5" y="190.7">PB13</text>
<text x="126.5" y="187.2">PB14</text>
<text x="136.1" y="189">26</text>
<text x="281.8" y="187.2">PB11</text>
<text x="324" y="190.7">PB13</text>
<text x="324" y="187.2">PB14</text>
<text x="333.6" y="189">26</text>
<text x="126.5" y="194.3">PB12</text>
<text x="136.1" y="192.5">25</text>
<text x="324" y="194.3">PB12</text>
<text x="333.6" y="192.5">25</text>
<text x="366.6" y="245.6" transform="rotate(-90 366.6 245.6)">4</text>
<text x="357.7" y="249">1</text>
<text x="361.2" y="250.7">1</text>
<text x="368.4" y="249.1" transform="rotate(-90 368.4 249.1)">4</text>
<text x="81.4" y="257.8">1</text>
<text x="171.4" y="257.8">1</text>
<text x="174.9" y="256">1</text>
<text x="296.1" y="258" transform="rotate(-90 296.1 258)">4</text>
<text x="357.7" y="252.5">2</text>
<text x="361.2" y="254.2">2</text>
<text x="368.4" y="255.1" transform="rotate(-90 368.4 255.1)">3</text>
<text x="77.9" y="259.5">1</text>
<text x="77.9" y="263.1">2</text>
<text x="81.4" y="261.3">2</text>
<text x="171.4" y="261.3">2</text>
<text x="174.9" y="259.5">2</text>
<text x="174.9" y="263.1">3</text>
<text x="287.2" y="261.3">1</text>
<text x="290.7" y="263.1">1</text>
<text x="297.8" y="261.5" transform="rotate(-90 297.8 261.5)">4</text>
<text x="366.6" y="258.6" transform="rotate(-90 366.6 258.6)">3</text>
<text x="77.9" y="266.6">3</text>
<text x="81.4" y="264.8">3</text>
<text x="81.4" y="268.4">4</text>
<text x="171.4" y="264.8">3</text>
<text x="171.4" y="268.4">4</text>
<text x="174.9" y="266.6">4</text>
<text x="287.2" y="264.8">2</text>
<text x="290.7" y="266.6">2</text>
<text x="297.8" y="267.4" transform="rotate(-90 297.8 267.4)">3</text>
<text x="77.9" y="270.1">4</text>
<text x="296.1" y="270.9" transform="rotate(-90 296.1 270.9)">3</text>
<text x="366.6" y="287.9" transform="rotate(-90 366.6 287.9)">4</text>
<text x="357.7" y="291.3">1</text>
<text x="361.2" y="293.1">1</text>
<text x="368.4" y="291.4" transform="rotate(-90 368.4 291.4)">4</text>
<text x="357.7" y="294.8">2</text>
<text x="361.2" y="296.6">2</text>
<text x="368.4" y="297.4" transform="rotate(-90 368.4 297.4)">3</text>
<text x="147.9" y="303.8" transform="rotate(-90 147.9 303.8)">12</text>
<text x="209.6" y="303.8" transform="rotate(-90 209.6 303.8)">12</text>
<text x="366.6" y="300.9" transform="rotate(-90 366.6 300.9)">3</text>
<text x="149.6" y="309.3" transform="rotate(-90 149.6 309.3)">12</text>
<text x="152" y="308.9">1</text>
<text x="155.5" y="310.7">2</text>
<text x="155.5" y="307.2">1</text>
<text x="211.4" y="309.3" transform="rotate(-90 211.4 309.3)">12</text>
<text x="213.7" y="308.9">1</text>
<text x="217.2" y="310.7">2</text>
<text x="217.2" y="307.2">1</text>
<text x="269.6" y="307.3" transform="rotate(-90 269.6 307.3)">9</text>
<text x="271.4" y="310.8" transform="rotate(-90 271.4 310.8)">9</text>
<text x="277.2" y="310.7">1</text>
<text x="152" y="316">3</text>
<text x="152" y="312.5">2</text>
<text x="155.5" y="317.7">4</text>
<text x="155.5" y="314.2">3</text>
<text x="213.7" y="316">3</text>
<text x="213.7" y="312.5">2</text>
<text x="217.2" y="317.7">4</text>
<text x="217.2" y="314.2">3</text>
<text x="273.7" y="312.5">1</text>
<text x="273.7" y="316">2</text>
<text x="277.2" y="314.2">2</text>
<text x="277.2" y="317.7">3</text>
<text x="77.9" y="321.3">1</text>
<text x="81.4" y="319.5">1</text>
<text x="81.4" y="323">2</text>
<text x="152" y="323">5</text>
<text x="152" y="319.5">4</text>
<text x="155.5" y="321.3">5</text>
<text x="213.7" y="323">5</text>
<text x="213.7" y="319.5">4</text>
<text x="217.2" y="321.3">5</text>
<text x="273.7" y="319.5">3</text>
<text x="273.7" y="323">4</text>
<text x="277.2" y="321.3">4</text>
<text x="366.6" y="321.5" transform="rotate(-90 366.6 321.5)">6</text>
<text x="77.9" y="324.8">2</text>
<text x="152" y="326.6">6</text>
<text x="155.5" y="328.3">7</text>
<text x="155.5" y="324.8">6</text>
<text x="213.7" y="326.6">6</text>
<text x="217.2" y="328.3">7</text>
<text x="217.2" y="324.8">6</text>
<text x="273.7" y="326.6">5</text>
<text x="277.2" y="324.8">5</text>
<text x="277.2" y="328.3">6</text>
<text x="355.9" y="324.8">1</text>
<text x="355.9" y="328.3">2</text>
<text x="359.4" y="326.6">1</text>
<text x="368.4" y="325" transform="rotate(-90 368.4 325)">6</text>
<text x="152" y="333.6">8</text>
<text x="152" y="330.1">7</text>
<text x="155.5" y="335.4">9</text>
<text x="155.5" y="331.9">8</text>
<text x="213.7" y="333.6">8</text>
<text x="213.7" y="330.1">7</text>
<text x="217.2" y="335.4">9</text>
<text x="217.2" y="331.9">8</text>
<text x="273.7" y="330.1">6</text>
<text x="273.7" y="333.6">7</text>
<text x="277.2" y="331.9">7</text>
<text x="277.2" y="335.4">8</text>
<text x="355.9" y="331.9">3</text>
<text x="355.9" y="335.4">4</text>
<text x="359.4" y="330.1">2</text>
<text x="359.4" y="333.6">3</text>
<text x="149.6" y="341.5" transform="rotate(-90 149.6 341.5)">11</text>
<text x="150" y="340.7">10</text>
<text x="152" y="337.1">9</text>
<text x="155.5" y="338.9">10</text>
<text x="211.4" y="341.5" transform="rotate(-90 211.4 341.5)">11</text>
<text x="211.7" y="340.7">10</text>
<text x="213.7" y="337.1">9</text>
<text x="217.2" y="338.9">10</text>
<text x="271.4" y="339.7" transform="rotate(-90 271.4 339.7)">10</text>
<text x="273.7" y="337.1">8</text>
<text x="359.4" y="337.1">4</text>
<text x="366.6" y="341.5" transform="rotate(-90 366.6 341.5)">5</text>
<text x="368.4" y="338" transform="rotate(-90 368.4 338)">5</text>
<text x="147.9" y="347" transform="rotate(-90 147.9 347)">11</text>
<text x="209.6" y="347" transform="rotate(-90 209.6 347)">11</text>
<text x="269.6" y="345.2" transform="rotate(-90 269.6 345.2)">10</text>
<text x="80.8" y="398.9">1</text>
<text x="84.3" y="400.6">D</text>
<text x="105.5" y="400.6">RS</text>
<text x="111.4" y="398.9">8</text>
<text x="219" y="400.6">1</text>
<text x="311.9" y="400.6">4</text>
<text x="100.7" y="404.2">CANH</text>
<text x="101.4" y="407.7">CANL</text>
<text x="111.4" y="405.9">6</text>
<text x="111.4" y="402.4">7</text>
<text x="215.5" y="402.4">1</text>
<text x="215.5" y="405.9">2</text>
<text x="219" y="404.2">2</text>
<text x="219" y="407.7">3</text>
<text x="311.9" y="404.2">3</text>
<text x="311.9" y="407.7">2</text>
<text x="315.3" y="402.4">DI</text>
<text x="315.3" y="405.9">DE</text>
<text x="328.2" y="405.9">A</text>
<text x="331.9" y="407.7">7</text>
<text x="331.9" y="404.2">6</text>
<text x="80.8" y="409.5">4</text>
<text x="84.3" y="411.2">R</text>
<text x="101.7" y="411.2">VREF</text>
<text x="111.4" y="409.5">5</text>
<text x="215.5" y="409.5">3</text>
<text x="215.5" y="413">4</text>
<text x="219" y="411.2">4</text>
<text x="311.9" y="411.2">1</text>
<text x="315.3" y="409.5">RE#</text>
<text x="315.3" y="413">R0</text>
<text x="328.2" y="409.5">B</text>
</g>
<g font-size="3.2" fill="#f00">
<text x="123.5" y="113.1">VDD_3</text>
<text x="136.1" y="111.4">48</text>
<text x="321" y="113.1">VDD_3</text>
<text x="333.6" y="111.4">48</text>
<text x="80.8" y="139.6">9</text>
<text x="84.3" y="141.4">VDDA</text>
<text x="278.3" y="139.6">9</text>
<text x="281.8" y="141.4">VDDA</text>
<text x="123.5" y="155.5">VDD_2</text>
<text x="136.1" y="153.7">36</text>
<text x="321" y="155.5">VDD_2</text>
<text x="333.6" y="153.7">36</text>
<text x="78.8" y="192.5">24</text>
<text x="84.3" y="194.3">VDD_1</text>
<text x="276.3" y="192.5">24</text>
<text x="281.8" y="194.3">VDD_1</text>
<text x="80.8" y="405.9">3</text>
<text x="84.3" y="407.7">VCC</text>
<text x="323.8" y="413">VCC</text>
<text x="331.9" y="411.2">8</text>
</g>
<g font-size="3.2">
<text x="124" y="116.7">VSS_3</text>
<text x="136.1" y="114.9">47</text>
<text x="321.6" y="116.7">VSS_3</text>
<text x="333.6" y="114.9">47</text>
<text x="80.8" y="136.1">8</text>
<text x="84.3" y="137.8">VSSA</text>
<text x="278.3" y="136.1">8</text>
<text x="281.8" y="137.8">VSSA</text>
<text x="124" y="159">VSS_2</text>
<text x="136.1" y="157.2">35</text>
<text x="321.6" y="159">VSS_2</text>
<text x="333.6" y="157.2">35</text>
<text x="78.8" y="189">23</text>
<text x="84.3" y="190.7">VSS_1</text>
<text x="276.3" y="189">23</text>
<text x="281.8" y="190.7">VSS_1</text>
<text x="331.9" y="400.6">5</text>
<text x="80.8" y="402.4">2</text>
<text x="84.3" y="404.2">GND</text>
<text x="323.1" y="402.4">GND</text>
</g>
</svg>
